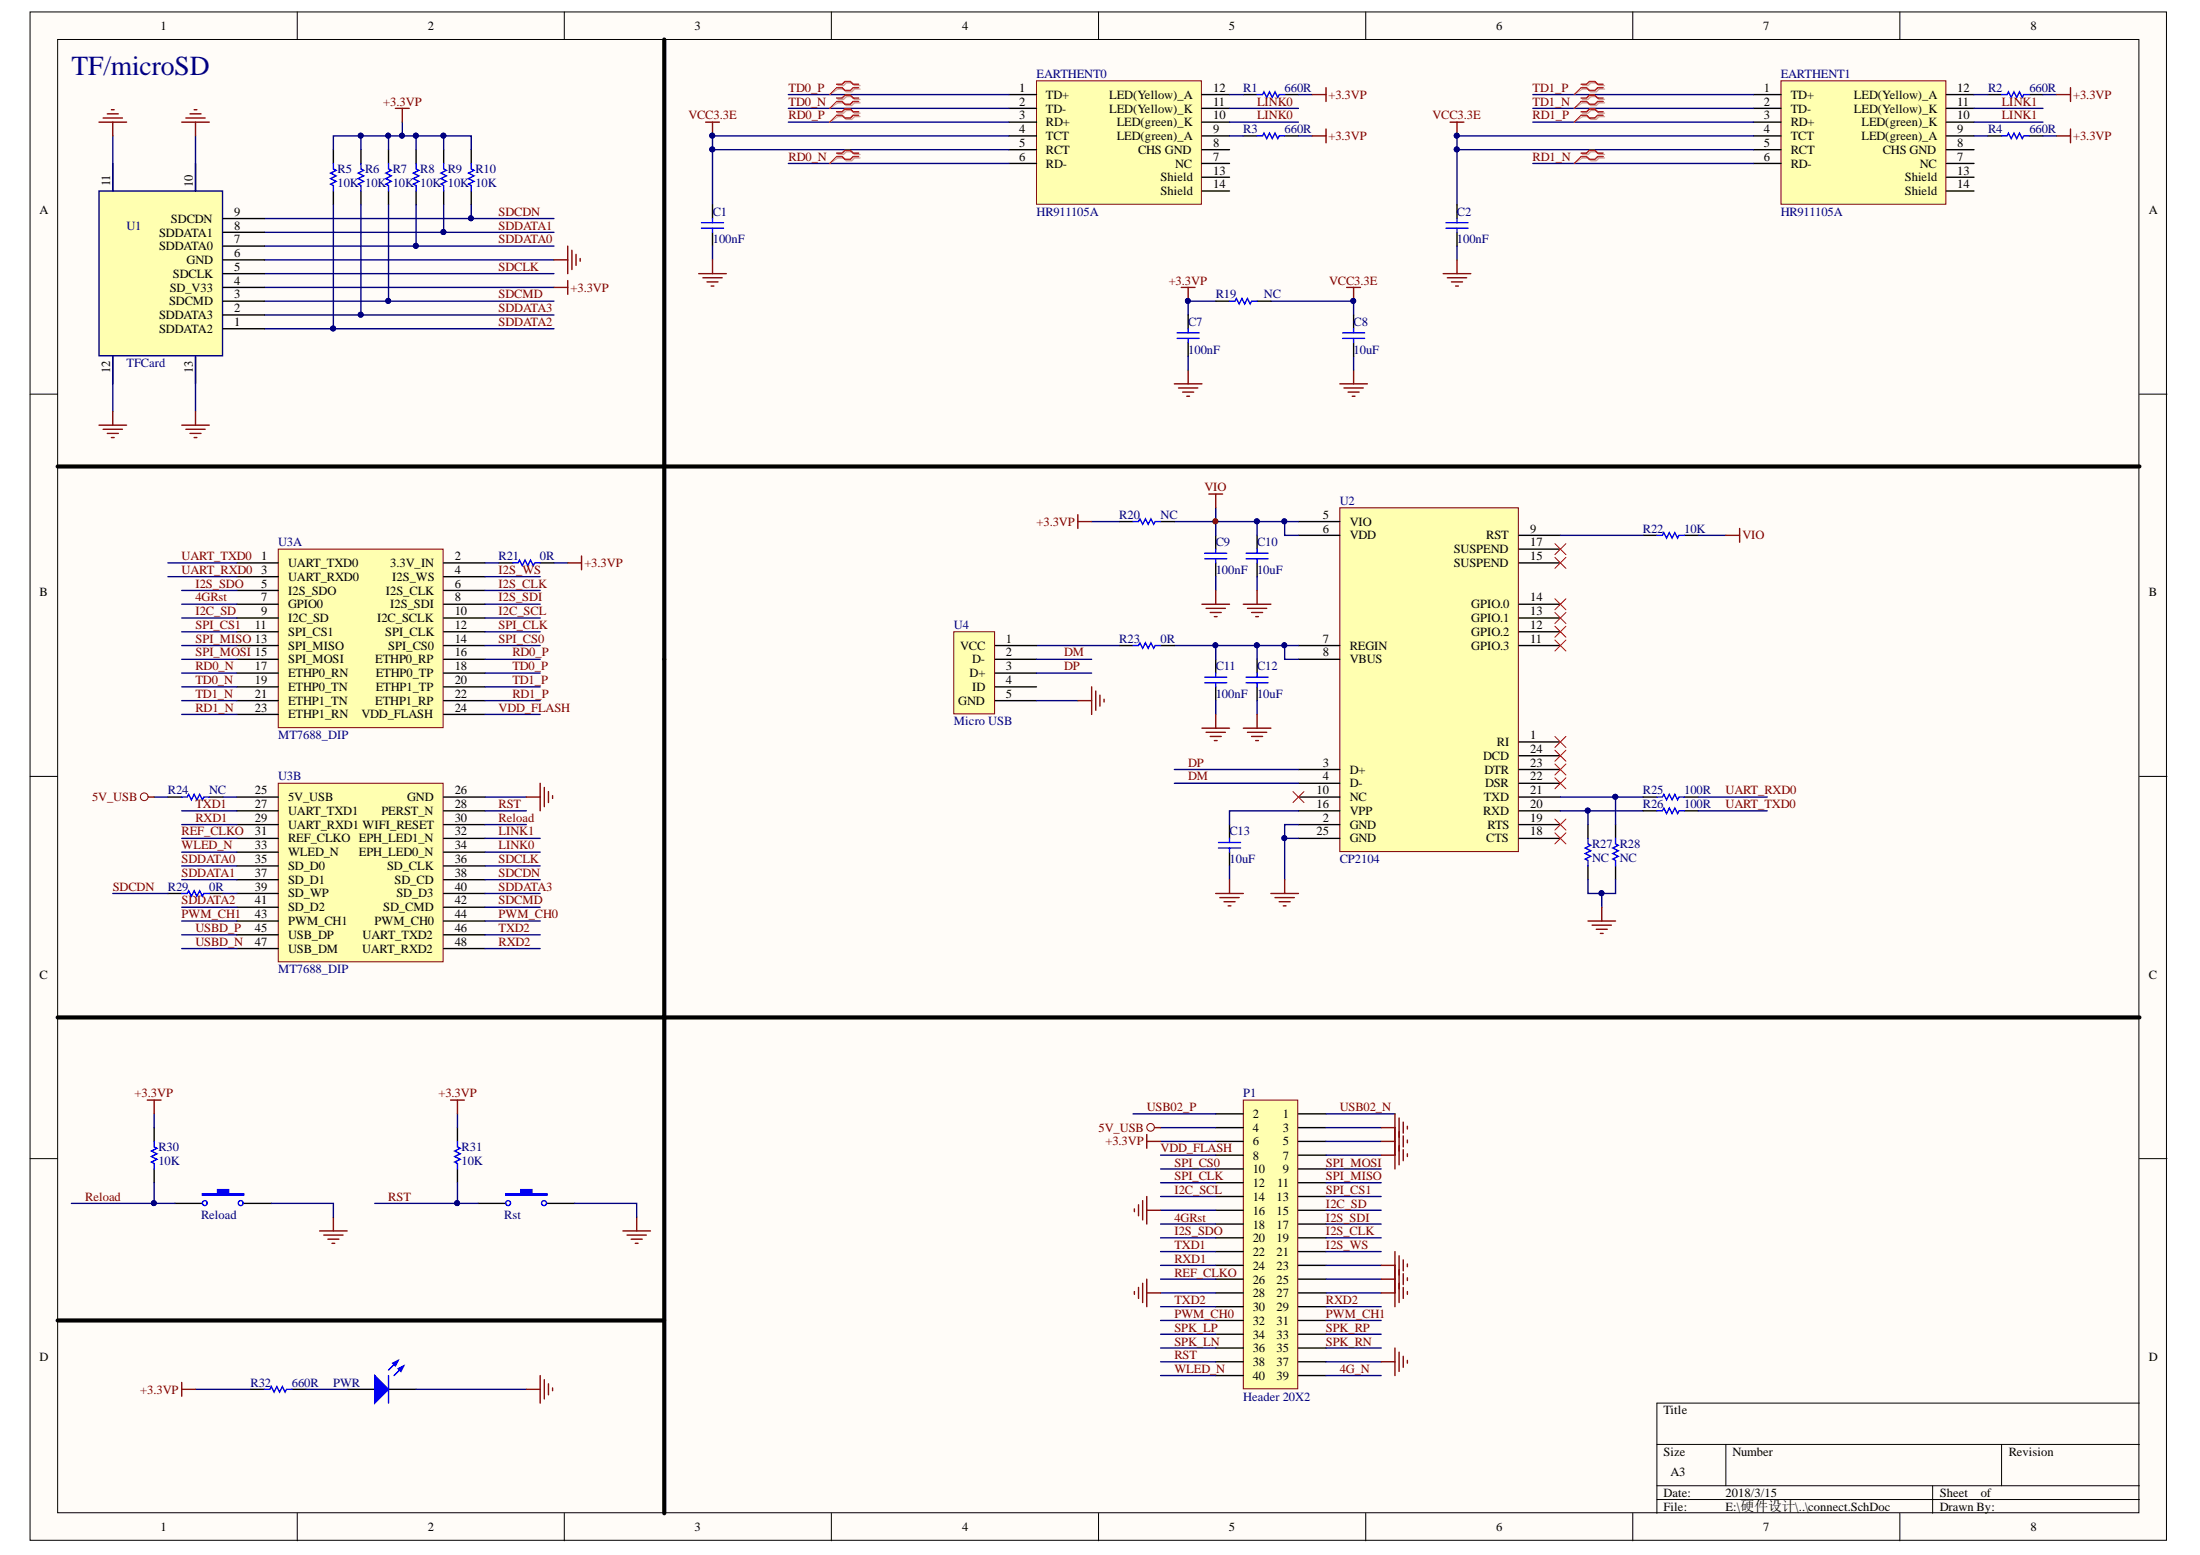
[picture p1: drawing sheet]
<svg xmlns="http://www.w3.org/2000/svg" width="297mm" height="210mm" viewBox="0 0 297 210" stroke-linecap="round" stroke-linejoin="round" font-family="sans-serif">
<g fill="#fffcf8" stroke="#000" stroke-width=".14">
<path d="M4.1 1.6h288.4v206.3h-288.4z"/>
<path d="M7.8 5.3h281v198.9h-281z"/>
</g>
<g fill="none" stroke="#000" stroke-width=".14">
<path d="M40.1 1.6v3.7M76.2 1.6v3.7M112.2 1.6v3.7M148.3 1.6v3.7M184.4 1.6v3.7M220.5 1.6v3.7M256.5 1.6v3.7M4.1 53.2h3.7M288.9 53.2h3.7M4.1 104.8h3.7M288.9 104.8h3.7M4.1 156.4h3.7"/>
<path d="M288.9 156.4h3.7M223.7 195h65.2M233 195v5.6M270.2 195v5.6M288.9 189.4h-65.2v14.9M40.1 204.3v3.7M76.2 204.3v3.7M112.2 204.3v3.7M148.3 204.3v3.7M184.4 204.3v3.7M220.5 204.3v3.7M223.7 200.6h65.2"/>
<path d="M223.7 202.4h65.2M256.5 204.3v3.7M260.9 200.6v3.7"/>
</g>
<circle cx="164.1" cy="70.4" r=".33" fill="#000080" stroke="#000080" stroke-width=".14"/>
<path d="M37.6 74.1h22.2v24.1h-22.2z" fill="#ffffb0" stroke="#800000" stroke-width=".14"/>
<g fill="none" stroke="#000" stroke-width=".19">
<path d="M32 76h5.6M32 77.8h5.6M32 79.7h5.6M59.9 76h5.6M59.9 77.8h5.6M59.9 79.7h5.6M32 81.6h5.6M32 83.4h5.6M32 85.3h5.6M32 87.1h5.6M32 89h5.6M32 90.9h5.6"/>
<path d="M32 92.7h5.6M32 94.6h5.6M32 96.4h5.6M59.9 81.6h5.6M59.9 83.4h5.6M59.9 85.3h5.6M59.9 87.1h5.6M59.9 89h5.6M59.9 90.9h5.6M59.9 92.7h5.6M59.9 94.6h5.6M59.9 96.4h5.6"/>
</g>
<path d="M37.6 105.7h22.2v24.1h-22.2z" fill="#ffffb0" stroke="#800000" stroke-width=".14"/>
<g fill="none" stroke="#000" stroke-width=".19">
<path d="M67.3 76h1.9M72.9 76h1.9M22.7 107.6h1.8M28.3 107.6h1.8M32 107.6h5.6M32 109.5h5.6M32 111.3h5.6M32 113.2h5.6M32 115h5.6M32 116.9h5.6M32 118.7h5.6M59.9 107.6h5.6"/>
<path d="M59.9 109.5h5.6M59.9 111.3h5.6M59.9 113.2h5.6M59.9 115h5.6M59.9 116.9h5.6M59.9 118.7h5.6M22.7 120.6h1.8M28.3 120.6h1.8M32 120.6h5.6M32 122.5h5.6M32 124.3h5.6M32 126.2h5.6"/>
<path d="M32 128h5.6M59.9 120.6h5.6M59.9 122.5h5.6M59.9 124.3h5.6M59.9 126.2h5.6M59.9 128h5.6M46.9 187.5h3.7M52.5 187.5h3.7"/>
</g>
<g fill="none" stroke="#000080" stroke-width=".19">
<path d="M22.7 76h9.3M22.7 77.8h9.3M24.5 79.7h7.5M65.5 76h1.8M65.5 77.8h7.4M65.5 79.7h7.4M74.8 76h1.9M24.5 89h7.5M24.5 90.9h7.5M24.5 92.7h7.5M24.5 94.6h7.5M24.5 96.4h7.5"/>
<path d="M24.5 83.4h7.5M24.5 85.3h7.5M24.5 87.1h7.5M24.5 81.6h7.5M65.5 89h7.4M65.5 90.9h7.4M65.5 92.7h7.4M65.5 94.6h7.4M65.5 96.4h7.4M65.5 83.4h7.4M65.5 85.3h7.4M65.5 87.1h7.4"/>
<path d="M65.5 81.6h7.4M20.8 107.6h1.9M24.5 116.9h7.5M24.5 118.7h7.5M24.5 113.2h7.5M24.5 115h7.5M24.5 109.5h7.5M24.5 111.3h7.5M30.1 107.6h1.9M65.5 107.6h5.6M65.5 116.9h7.4M65.5 118.7h7.4"/>
<path d="M65.5 113.2h7.4M65.5 115h7.4M65.5 109.5h5.6M65.5 111.3h5.6M15.2 120.6h7.5M24.5 128h7.5M24.5 126.2h7.5M24.5 122.5h7.5M24.5 124.3h7.5M30.1 120.6h1.9M65.5 128h7.4M65.5 126.2h7.4"/>
<path d="M65.5 120.6h7.4M65.5 122.5h7.4M65.5 124.3h7.4"/>
</g>
<path d="M69.2 76h.8l.1-.4 .4 .8 .4-.8 .4 .8 .3-.8 .4 .8 .2-.4h.7M24.5 107.6h.8l.2-.4 .3 .8 .4-.8 .4 .8 .4-.8 .3 .8 .2-.4h.8M24.5 120.6h.8l.2-.4 .3 .8 .4-.8 .4 .8 .4-.8 .3 .8 .2-.4h.8" fill="none" stroke="#00f" stroke-width=".19"/>
<path d="M76.7 76h1.8M78.5 75.1v1.8M20.1 107.6h.7M71.1 107.6h1.8M72.9 105.7v3.8M73.5 106.3v2.6M74.1 106.8v1.5M74.6 107.4v.4" fill="none" stroke="#800000" stroke-width=".19"/>
<circle cx="19.5" cy="107.6" r=".52" fill="none" stroke="#800000" stroke-width=".14"/>
<path d="M50.6 185.7l1.9 1.8-1.9 1.9z" fill="#00f"/>
<path d="M50.6 185.7l1.9 1.8-1.9 1.9zM53.8 183.6l-1.3 1.3M54.5 184.4l-1.3 1.3" fill="none" stroke="#00f" stroke-width=".19"/>
<path d="M53.8 184.8l.7-.4-.4 .7z" fill="#00f"/>
<path d="M53.8 184.8l.7-.4-.4 .7z" fill="none" stroke="#00f" stroke-width=".19"/>
<path d="M53 184l.8-.4-.4 .8z" fill="#00f"/>
<path d="M52.5 185.7v3.7M53 184l.8-.4-.4 .8z" fill="none" stroke="#00f" stroke-width=".19"/>
<path d="M26.4 187.5h7.4M56.2 187.5h14.9" fill="none" stroke="#000080" stroke-width=".19"/>
<path d="M24.5 186.6v1.9M24.5 187.5h1.9" fill="none" stroke="#800000" stroke-width=".19"/>
<path d="M139.9 10.9h22.3v16.7h-22.3z" fill="#ffffb0" stroke="#800000" stroke-width=".14"/>
<g fill="none" stroke="#000" stroke-width=".19">
<path d="M136.2 12.8h3.7M136.2 18.3h3.7M136.2 14.6h3.7M136.2 16.5h3.7M162.3 12.8h3.7M162.3 18.3h3.7M162.3 14.6h3.7M162.3 16.5h3.7M136.2 20.2h3.7M136.2 22.1h3.7M162.3 20.2h3.7M162.3 22.1h3.7"/>
<path d="M162.3 23.9h3.7M162.3 25.8h3.7"/>
</g>
<path d="M95.3 16.5h1.8M96.2 16.5v1.8" fill="none" stroke="#800000" stroke-width=".19"/>
<g fill="#000080" stroke="#000080" stroke-width=".14">
<circle cx="96.2" cy="18.3" r=".33"/>
<circle cx="96.2" cy="20.2" r=".33"/>
</g>
<path d="M136.2 18.3h-40v1.9M136.2 20.2h-40v7.4" fill="none" stroke="#000080" stroke-width=".19"/>
<path d="M240.5 10.9h22.2v16.7h-22.2z" fill="#ffffb0" stroke="#800000" stroke-width=".14"/>
<g fill="none" stroke="#000" stroke-width=".19">
<path d="M236.7 12.8h3.8M236.7 18.3h3.8M236.7 14.6h3.8M236.7 16.5h3.8M262.8 12.8h3.7M262.8 18.3h3.7M262.8 14.6h3.7M262.8 16.5h3.7M45 20.2v1.9M45 25.8v1.8M48.7 20.2v1.9M48.7 25.8v1.8"/>
<path d="M52.5 20.2v1.9M52.5 25.8v1.8M56.2 20.2v1.9M56.2 25.8v1.8M59.9 20.2v1.9M59.9 25.8v1.8M63.6 20.2v1.9M63.6 25.8v1.8M236.7 20.2h3.8M236.7 22.1h3.8M262.8 20.2h3.7M262.8 22.1h3.7"/>
<path d="M262.8 23.9h3.7M262.8 25.8h3.7M164.1 40.7h1.9M169.7 40.7h1.9"/>
</g>
<g fill="none" stroke="#800000" stroke-width=".19">
<path d="M53.4 14.6h1.8M54.3 14.6v1.9M195.8 16.5h1.9M196.7 16.5v1.8M159.5 38.8h1.9M160.4 38.8v1.9M181.8 38.8h1.9M182.8 38.8v1.9M158.6 51.8h3.7M159.1 52.4h2.6M159.7 52.9h1.5M160.2 53.5h.4"/>
<path d="M160.4 50v1.8M180.9 51.8h3.7M181.5 52.4h2.6M182 52.9h1.5M182.6 53.5h.3M182.8 50v1.8"/>
</g>
<g fill="#000080" stroke="#000080" stroke-width=".14">
<circle cx="196.7" cy="18.3" r=".33"/>
<circle cx="196.7" cy="20.2" r=".33"/>
<circle cx="182.7" cy="40.6" r=".33"/>
<circle cx="160.4" cy="40.6" r=".33"/>
<circle cx="45" cy="44.3" r=".33"/>
<circle cx="48.7" cy="42.5" r=".33"/>
<circle cx="52.4" cy="40.6" r=".33"/>
<circle cx="56.1" cy="33.2" r=".33"/>
<circle cx="59.9" cy="31.3" r=".33"/>
<circle cx="63.6" cy="29.5" r=".33"/>
<circle cx="48.7" cy="18.3" r=".33"/>
<circle cx="52.4" cy="18.3" r=".33"/>
<circle cx="54.3" cy="18.3" r=".33"/>
<circle cx="56.1" cy="18.3" r=".33"/>
<circle cx="59.9" cy="18.3" r=".33"/>
</g>
<g fill="none" stroke="#000080" stroke-width=".19">
<path d="M48.7 18.3v1.9M52.5 18.3v1.9M54.3 16.5v1.8M56.2 18.3v1.9M59.9 18.3v1.9M106.4 12.8h29.8M106.4 14.6h29.8M106.4 16.5h29.8M207 12.8h29.7M207 14.6h29.7M207 16.5h29.7M236.7 18.3h-40v1.9"/>
<path d="M35.7 33.2h39.1M35.7 31.4h39.1M35.7 29.5h39.1M35.7 38.8h39.1M35.7 36.9h39.1M35.7 35.1h39.1M45 20.2v-1.9h18.6v1.9M45 27.6v16.8M48.7 27.6v14.9M52.5 27.6v13.1M56.2 27.6v5.6M59.9 27.6v3.8"/>
<path d="M63.6 27.6v1.9M106.4 22.1h29.8M207 22.1h29.7M236.7 20.2h-40v7.4M35.7 44.4h39.1M35.7 42.5h39.1M35.7 40.7h39.1M164.1 40.7h-3.7v1.8M171.6 40.7h11.2v1.8"/>
</g>
<path d="M45 22.1v.7l.4 .2-.8 .4 .8 .3-.8 .4 .8 .4-.8 .4 .4 .1v.8M48.7 22.1v.7l.4 .2-.7 .4 .7 .3-.7 .4 .7 .4-.7 .4 .3 .1v.8M52.5 22.1v.7l.3 .2-.7 .4 .7 .3-.7 .4 .7 .4-.7 .4 .4 .1v.8M56.2 22.1v.7l.4 .2-.8 .4 .8 .3-.8 .4 .8 .4-.8 .4 .4 .1v.8M59.9 22.1v.7l.4 .2-.8 .4 .8 .3-.8 .4 .8 .4-.8 .4 .4 .1v.8M63.6 22.1v.7l.4 .2-.7 .4 .7 .3-.7 .4 .7 .4-.7 .4 .3 .1v.8M166 40.7h.8l.1-.4 .4 .7 .4-.7 .4 .7 .3-.7 .4 .7 .2-.3h.7" fill="none" stroke="#00f" stroke-width=".19"/>
<g fill="none" stroke="#d0a19e" stroke-width=".19">
<path d="M113.1 11.6h.8l.4-.4h.7l.4 .4h.7M113.1 12h.8l.4 .4h.7l.4-.4h.7M113.1 13.4h.8l.4-.4h.7l.4 .4h.7M113.1 13.9h.8l.4 .4h.7l.4-.4h.7M113.1 15.3h.8l.4-.4h.7l.4 .4h.7M113.1 15.7h.8l.4 .4h.7l.4-.4h.7M213.7 11.6h.7l.4-.4h.7l.4 .4h.7M213.7 12h.7l.4 .4h.7l.4-.4h.7M213.7 13.4h.7l.4-.4h.7l.4 .4h.7M213.7 13.9h.7l.4 .4h.7l.4-.4h.7M213.7 15.3h.7l.4-.4h.7l.4 .4h.7M213.7 15.7h.7l.4 .4h.7l.4-.4h.7"/>
<path d="M113.1 20.9h.8l.4-.4h.7l.4 .4h.7M113.1 21.3h.8l.4 .4h.7l.4-.4h.7M213.7 20.9h.7l.4-.4h.7l.4 .4h.7M213.7 21.3h.7l.4 .4h.7l.4-.4h.7"/>
</g>
<path d="M113.1 12l-1.1 .8M113.1 13.9l-1.1 .7M113.1 15.7l-1.1 .8M213.7 12l-1.2 .8M213.7 13.9l-1.2 .7M213.7 15.7l-1.2 .8M113.1 21.3l-1.1 .8M213.7 21.3l-1.2 .8" fill="none" stroke="#d0a19e" stroke-width=".14"/>
<g fill="none" stroke="#f00" stroke-width=".19">
<path d="M113 11.4h.7l.4-.4h.7l.4 .4h.7M113 11.8h.7l.4 .4h.7l.4-.4h.7M113 13.2h.7l.4-.3h.7l.4 .3h.7M113 13.7h.7l.4 .4h.7l.4-.4h.7M113 15.1h.7l.4-.4h.7l.4 .4h.7M113 15.6h.7l.4 .3h.7l.4-.3h.7M213.5 11.4h.7l.4-.4h.7l.4 .4h.8M213.5 11.8h.7l.4 .4h.7l.4-.4h.8M213.5 13.2h.7l.4-.3h.7l.4 .3h.8M213.5 13.7h.7l.4 .4h.7l.4-.4h.8M213.5 15.1h.7l.4-.4h.7l.4 .4h.8M213.5 15.6h.7l.4 .3h.7l.4-.3h.8"/>
<path d="M113 20.7h.7l.4-.4h.7l.4 .4h.7M113 21.1h.7l.4 .4h.7l.4-.4h.7M213.5 20.7h.7l.4-.4h.7l.4 .4h.8M213.5 21.1h.7l.4 .4h.7l.4-.4h.8"/>
</g>
<path d="M113 11.8l-1 1M113 13.7l-1 .9M113 15.6l-1 .9M213.5 11.8l-1 1M213.5 13.7l-1 .9M213.5 15.6l-1 .9M113 21.1l-1 1M213.5 21.1l-1 1" fill="none" stroke="#f00" stroke-width=".14"/>
<path d="M13.4 25.8h16.6v22.2h-16.6z" fill="#ffffb0" stroke="#000080" stroke-width=".19"/>
<g fill="none" stroke="#000" stroke-width=".19">
<path d="M167.9 12.8h1.8M167.9 18.3h1.8M173.5 12.8h1.8M173.5 18.3h1.8M268.4 12.8h1.8M268.4 18.3h1.8M274 12.8h1.8M274 18.3h1.8M15.2 22.1v3.7M26.4 22.1v3.7M30.1 38.8h5.6M30.1 36.9h5.6"/>
<path d="M30.1 35.1h5.6M30.1 33.2h5.6M30.1 31.4h5.6M30.1 29.5h5.6M15.2 48.1v3.7M26.4 48.1v3.7M30.1 44.4h5.6M30.1 42.5h5.6M30.1 40.7h5.6M20.8 152.2v1.9M20.8 157.8v1.9M23.6 162.4h3.7"/>
<path d="M32.9 162.4h3.7"/>
</g>
<g fill="none" stroke="#000080" stroke-width=".19">
<path d="M15.2 18.3v7.5M26.4 18.3v7.5M166 12.8h1.9M166 18.3h1.9M166 14.6h9.3M166 16.5h9.3M175.3 12.8h1.9M175.3 18.3h1.9M266.5 12.8h1.9M266.5 18.3h1.9M266.5 14.6h9.3M266.5 16.5h9.3"/>
<path d="M275.8 12.8h1.9M275.8 18.3h1.9M15.2 48.1v7.4M26.4 48.1v7.4"/>
</g>
<g fill="none" stroke="#800000" stroke-width=".19">
<path d="M13.4 16.5h3.7M13.9 15.9h2.6M14.5 15.4h1.5M15 14.8h.4M15.2 16.5v1.8M24.5 16.5h3.8M25.1 15.9h2.6M25.7 15.4h1.4M26.2 14.8h.4M26.4 16.5v1.8M177.2 12.8h1.8M177.2 18.3h1.8"/>
<path d="M179 11.8v1.9M179 17.4v1.9M277.7 12.8h1.9M277.7 18.3h1.9M279.6 11.8v1.9M279.6 17.4v1.9M74.8 35.1h1.9M76.7 33.2v3.7M77.2 33.8v2.6M77.8 34.3v1.5M78.3 34.9v.4M13.4 57.4h3.7"/>
<path d="M13.9 57.9h2.6M14.5 58.5h1.5M15 59.1h.4M15.2 55.5v1.9M24.5 57.4h3.8M25.1 57.9h2.6M25.7 58.5h1.4M26.2 59.1h.4M26.4 55.5v1.9"/>
</g>
<path d="M89.7 5.3v132h-81.9M7.8 63h281.1M89.7 137.3v67M7.8 178.2h81.9" fill="none" stroke="#000" stroke-width=".56"/>
<path d="M169.7 12.8h.8l.2-.4 .3 .7 .4-.7 .4 .7 .3-.7 .4 .7 .2-.3h.8M169.7 18.3h.8l.2-.3 .3 .7 .4-.7 .4 .7 .3-.7 .4 .7 .2-.4h.8M270.2 12.8h.8l.2-.4 .4 .7 .3-.7 .4 .7 .4-.7 .3 .7 .2-.3h.8M270.2 18.3h.8l.2-.3 .4 .7 .3-.7 .4 .7 .4-.7 .3 .7 .2-.4h.8M20.8 154.1v.7l.4 .2-.8 .4 .8 .3-.8 .4 .8 .4-.8 .4 .4 .1v.8" fill="none" stroke="#00f" stroke-width=".19"/>
<path d="M27.3 161.1h2.1v-.5h1.5v.5h2v.2h-5.6z" fill-rule="evenodd" fill="#00f"/>
<g fill="none" stroke="#00f" stroke-width=".19">
<path d="M61.8 154.1v.7l.3 .2-.7 .4 .7 .3-.7 .4 .7 .4-.7 .4 .4 .1v.8M27.3 161.1h2.1v-.5h1.5v.5h2v.2h-5.6z"/>
<circle cx="27.6" cy="162.4" r=".33"/>
<circle cx="32.5" cy="162.4" r=".33"/>
</g>
<path d="M43.1 166.2h3.8M43.7 166.7h2.6M44.3 167.3h1.5M44.8 167.8h.4M45 164.3v1.9" fill="none" stroke="#800000" stroke-width=".19"/>
<path d="M20.8 150.4v1.8M20.8 159.7v2.7M9.6 162.4h14M36.6 162.4h8.4v1.9" fill="none" stroke="#000080" stroke-width=".19"/>
<circle cx="20.8" cy="162.4" r=".33" fill="#000080" stroke="#000080" stroke-width=".14"/>
<path d="M61.8 152.2v1.9M61.8 157.8v1.9M64.6 162.4h3.7M73.9 162.4h3.7" fill="none" stroke="#000" stroke-width=".19"/>
<path d="M68.3 161.1h2v-.5h1.5v.5h2.1v.2h-5.6z" fill-rule="evenodd" fill="#00f"/>
<g fill="none" stroke="#00f" stroke-width=".19">
<path d="M68.3 161.1h2v-.5h1.5v.5h2.1v.2h-5.6zM35.7 187.5h.7l.2-.3 .4 .7 .4-.7 .4 .7 .3-.7 .4 .7 .2-.4h.7"/>
<circle cx="68.6" cy="162.4" r=".33"/>
<circle cx="73.5" cy="162.4" r=".33"/>
</g>
<g fill="none" stroke="#800000" stroke-width=".19">
<path d="M19.9 148.5h1.8M20.8 148.5v1.9M60.8 148.5h1.9M61.8 148.5v1.9M84.1 166.2h3.7M84.7 166.7h2.6M85.2 167.3h1.5M85.8 167.8h.3M86 164.3v1.9M71.1 187.5h1.8M72.9 185.7v3.7M73.5 186.2v2.6"/>
<path d="M74.1 186.8v1.5M74.6 187.4v.3"/>
</g>
<path d="M61.8 150.4v1.8M61.8 159.7v2.7M50.6 162.4h14M77.6 162.4h8.4v1.9M41.3 187.5h5.6" fill="none" stroke="#000080" stroke-width=".19"/>
<circle cx="61.7" cy="162.4" r=".33" fill="#000080" stroke="#000080" stroke-width=".14"/>
<path d="M33.8 187.5h1.9M39.4 187.5h1.9" fill="none" stroke="#000" stroke-width=".19"/>
<path d="M180.9 68.5h24.1v46.5h-24.1z" fill="#ffffb0" stroke="#800000" stroke-width=".14"/>
<g fill="none" stroke="#000" stroke-width=".19">
<path d="M151.1 70.4h1.9M156.7 70.4h1.9M164.1 72.3v1.8M164.1 76v1.8M169.7 72.3v1.8M169.7 76v1.8M175.3 70.4h5.6M175.3 72.3h5.6M205.1 72.3h5.6M205.1 76h5.6M205.1 74.1h5.6M221.9 72.3h1.8"/>
<path d="M227.4 72.3h1.9M151.1 87.1h1.9M156.7 87.1h1.9M164.1 89v1.9M164.1 92.7v1.9M169.7 89v1.9M169.7 92.7v1.9M175.3 87.1h5.6M175.3 89h5.6M205.1 87.1h5.6M205.1 85.3h5.6M205.1 83.4h5.6"/>
<path d="M205.1 81.6h5.6M166 111.3v1.9M166 115v1.9M175.3 103.9h5.6M175.3 105.7h5.6M175.3 107.6h5.6M175.3 109.5h5.6M175.3 111.3h5.6M175.3 113.2h5.6M205.1 103.9h5.6M205.1 105.7h5.6M205.1 107.6h5.6"/>
<path d="M205.1 109.5h5.6M205.1 111.3h5.6M205.1 113.2h5.6M205.1 102h5.6M205.1 100.2h5.6M214.4 111.3v1.9M214.4 116.9v1.8M218.1 111.3v1.9M218.1 116.9v1.8M221.9 107.6h1.8M221.9 109.5h1.8M227.4 107.6h1.9"/>
<path d="M227.4 109.5h1.9"/>
</g>
<g fill="none" stroke="#00f" stroke-width=".19">
<path d="M153 70.4h.7l.2-.4 .4 .8 .4-.8 .3 .8 .4-.8 .4 .8 .2-.4h.7M162.7 75.4h2.9M162.7 74.7h2.9M164.1 74.1v.6M164.1 75.4v.6M168.2 75.4h3M168.2 74.7h3M169.7 74.1v.6M169.7 75.4v.6M223.7 72.3h.8l.1-.4 .4 .7 .4-.7 .4 .7 .3-.7 .4 .7 .2-.3h.7M153 87.1h.7l.2-.3 .4 .7 .4-.7 .3 .7 .4-.7 .4 .7 .2-.4h.7M162.7 92.2h2.9"/>
<path d="M162.7 91.4h2.9M164.1 90.9v.5M164.1 92.2v.5M168.2 92.2h3M168.2 91.4h3M169.7 90.9v.5M169.7 92.2v.5M164.5 114.5h3M164.5 113.7h3M166 113.2v.5M166 114.5v.5M214.4 113.2v.7l.4 .2-.8 .4 .8 .3-.8 .4 .8 .4-.8 .4 .4 .1v.8"/>
<path d="M218.1 113.2v.7l.4 .2-.7 .4 .7 .3-.7 .4 .7 .4-.7 .4 .3 .1v.8M223.7 107.6h.8l.1-.4 .4 .8 .4-.8 .4 .8 .3-.8 .4 .8 .2-.4h.7M223.7 109.5h.8l.1-.4 .4 .7 .4-.7 .4 .7 .3-.7 .4 .7 .2-.3h.7"/>
</g>
<g fill="none" stroke="#000080" stroke-width=".19">
<path d="M147.4 70.4h3.7M158.6 70.4h16.7M164.1 68.5v3.8M164.1 77.8v1.9M169.7 70.4v1.9M169.7 77.8v1.9M173.5 70.4v1.9h1.8M210.7 72.3h11.2M229.3 72.3h3.7M139.9 87.1h11.2M158.6 87.1h16.7M164.1 87.1v1.9"/>
<path d="M164.1 94.6v1.8M169.7 87.1v1.9M169.7 94.6v1.8M173.5 87.1v1.9h1.8M158.6 103.9h16.7M158.6 105.7h16.7M166 116.9v1.8M173.5 113.2h1.8M175.3 111.3h-1.8v7.4M175.3 109.5h-9.3v1.8M210.7 107.6h11.2M210.7 109.5h11.2"/>
<path d="M214.4 118.7v1.9h3.7v-1.9M214.4 109.5v1.8M218.1 107.6v3.7M229.3 107.6h9.3M229.3 109.5h9.3M216.3 120.6v1.9"/>
</g>
<g fill="#000080" stroke="#000080" stroke-width=".14">
<circle cx="173.4" cy="70.4" r=".33"/>
<circle cx="169.7" cy="70.4" r=".33"/>
<circle cx="173.4" cy="87.1" r=".33"/>
<circle cx="169.7" cy="87.1" r=".33"/>
<circle cx="164.1" cy="87.1" r=".33"/>
<circle cx="173.4" cy="113.1" r=".33"/>
<circle cx="218.1" cy="107.6" r=".33"/>
<circle cx="214.4" cy="109.4" r=".33"/>
<circle cx="216.2" cy="120.6" r=".33"/>
</g>
<g fill="none" stroke="#800000" stroke-width=".19">
<path d="M145.5 69.5v1.8M145.5 70.4h1.9M163.2 66.7h1.9M164.1 66.7v1.8M164.1 79.7v1.9M169.7 79.7v1.9M233 72.3h1.9M234.9 71.3v1.9M162.3 81.6h3.7M162.3 98.3h3.7M162.8 82.1h2.6M162.8 98.9h2.6"/>
<path d="M163.4 82.7h1.5M163.4 99.4h1.5M164 83.2h.3M164 100h.3M164.1 96.4v1.9M167.9 81.6h3.7M167.9 98.3h3.7M168.4 82.1h2.6M168.4 98.9h2.6M169 82.7h1.5M169 99.4h1.5M169.5 83.2h.4"/>
<path d="M169.5 100h.4M169.7 96.4v1.9M166 118.7v1.9M173.5 118.7v1.9M164.1 120.6h3.8M164.7 121.2h2.6M165.3 121.7h1.5M165.8 122.3h.4M171.6 120.6h3.7M172.1 121.2h2.7M172.7 121.7h1.5M173.3 122.3h.3"/>
<path d="M214.4 124.3h3.7M215 124.9h2.6M215.5 125.4h1.5M216.1 126h.4M216.3 122.5v1.8"/>
</g>
<circle cx="164.1" cy="70.4" r=".33" fill="#800000" stroke="#800000" stroke-width=".14"/>
<path d="M128.8 85.3h5.5v11.1h-5.5z" fill="#ffffb0" stroke="#800000" stroke-width=".14"/>
<path d="M134.4 87.1h5.5M134.4 89h5.5M134.4 90.9h5.5M134.4 92.7h5.5M134.4 94.6h5.5" fill="none" stroke="#000" stroke-width=".19"/>
<path d="M139.9 89h7.5M139.9 90.9h7.5M139.9 94.6h5.6" fill="none" stroke="#000080" stroke-width=".19"/>
<path d="M74.8 38.8h1.9M76.7 37.9v1.8M145.5 94.6h1.9M147.4 92.7v3.7M148 93.3v2.6M148.5 93.8v1.5M149.1 94.4v.4" fill="none" stroke="#800000" stroke-width=".19"/>
<g fill="none" stroke="#f00" stroke-width=".14">
<path d="M209.9 75.2l1.5 1.5M209.9 73.4l1.5 1.5M211.4 75.2l-1.5 1.5M211.4 73.4l-1.5 1.5M209.9 99.4l1.5 1.5M209.9 86.4l1.5 1.5M209.9 84.5l1.5 1.5M209.9 82.7l1.5 1.5M209.9 80.8l1.5 1.5M211.4 99.4l-1.5 1.5M211.4 86.4l-1.5 1.5M211.4 84.5l-1.5 1.5"/>
<path d="M211.4 82.7l-1.5 1.5M211.4 80.8l-1.5 1.5M174.6 106.8l1.5 1.5M176.1 106.8l-1.5 1.5M209.9 105l1.5 1.5M209.9 103.1l1.5 1.5M209.9 101.3l1.5 1.5M209.9 110.6l1.5 1.5M209.9 112.4l1.5 1.5M211.4 105l-1.5 1.5M211.4 103.1l-1.5 1.5M211.4 101.3l-1.5 1.5"/>
<path d="M211.4 110.6l-1.5 1.5M211.4 112.4l-1.5 1.5"/>
</g>
<path d="M89.7 137.3h199.2" fill="none" stroke="#000" stroke-width=".56"/>
<path d="M167.9 148.5h7.3v39h-7.3z" fill="#ffffb0" stroke="#800000" stroke-width=".14"/>
<g fill="none" stroke="#000" stroke-width=".19">
<path d="M96.2 27.6v1.9M96.2 31.4v1.8M196.7 27.6v1.9M196.7 31.4v1.8M160.4 42.5v1.9M160.4 46.2v1.9M182.8 42.5v1.9M182.8 46.2v1.9M164.1 150.4h3.8M164.1 152.2h3.8M164.1 154.1h3.8M164.1 155.9h3.8"/>
<path d="M164.1 157.8h3.8M164.1 159.7h3.8M175.3 150.4h3.7M175.3 152.2h3.7M175.3 154.1h3.7M175.3 155.9h3.7M175.3 157.8h3.7M175.3 159.7h3.7M164.1 161.5h3.8M164.1 163.4h3.8M164.1 165.2h3.8M164.1 167.1h3.8"/>
<path d="M164.1 168.9h3.8M164.1 170.8h3.8M164.1 172.7h3.8M164.1 174.5h3.8M164.1 176.4h3.8M164.1 178.2h3.8M175.3 161.5h3.7M175.3 163.4h3.7M175.3 165.2h3.7M175.3 167.1h3.7M175.3 168.9h3.7M175.3 170.8h3.7"/>
<path d="M175.3 172.7h3.7M175.3 174.5h3.7M175.3 176.4h3.7M175.3 178.2h3.7M164.1 180.1h3.8M164.1 182h3.8M164.1 183.8h3.8M164.1 185.7h3.8M175.3 180.1h3.7M175.3 182h3.7M175.3 183.8h3.7M175.3 185.7h3.7"/>
</g>
<g fill="none" stroke="#000080" stroke-width=".19">
<path d="M96.2 33.2v1.9M196.7 33.2v1.9M160.4 48.1v1.9M182.8 48.1v1.9M153 150.4h11.1M156.7 152.2h7.4M156.7 154.1h7.4M156.7 155.9h7.4M156.7 157.8h7.4M156.7 159.7h7.4M179 152.2h7.5M179 154.1h7.5"/>
<path d="M179 155.9h7.5M179 157.8h7.5M179 159.7h7.5M179 150.4h9.3M156.7 161.5h7.4M156.7 163.4h7.4M156.7 165.2h7.4M156.7 167.1h7.4M156.7 168.9h7.4M156.7 170.8h7.4M156.7 172.7h7.4M156.7 174.5h7.4"/>
<path d="M156.7 176.4h7.4M156.7 178.2h7.4M179 161.5h7.5M179 163.4h7.5M179 165.2h7.5M179 167.1h7.5M179 168.9h7.5M179 170.8h7.5M179 172.7h7.5M179 174.5h7.5M179 176.4h7.5M179 178.2h7.5"/>
<path d="M156.7 180.1h7.4M156.7 182h7.4M156.7 183.8h7.4M156.7 185.7h7.4M179 180.1h7.5M179 182h7.5M179 183.8h7.5M179 185.7h7.5"/>
</g>
<g fill="none" stroke="#800000" stroke-width=".19">
<path d="M94.3 36.9h3.8M94.9 37.5h2.6M95.5 38.1h1.4M96 38.6h.4M96.2 35.1v1.8M194.9 36.9h3.7M195.4 37.5h2.6M196 38.1h1.5M196.5 38.6h.4M196.7 35.1v1.8M154.8 153.1v1.9M154.8 154.1h1.9"/>
<path d="M156 152.2h.7M186.5 154.1h1.8M186.5 152.2h1.8M186.5 155.9h1.8M188.3 150.4v7.4M188.9 150.9v6.3M189.5 151.5v1.5M189.5 153.3v1.5M189.5 155.2v1.5M190 152v.4M190 153.9v.4M190 155.7v.4"/>
<path d="M153.2 163.2v.4M153.2 174.3v.4M153.7 162.6v1.5M153.7 173.8v1.5M154.3 162.1v2.6M154.3 173.2v2.6M154.8 161.5v3.7M154.8 172.7v3.7M154.8 163.4h1.9M154.8 174.5h1.9M186.5 174.5h1.8M186.5 170.8h1.8"/>
<path d="M186.5 172.7h1.8M188.3 168.9v7.5M188.9 169.5v6.3M189.5 170.1v1.5M189.5 171.9v1.5M189.5 173.8v1.5M190 170.6v.4M190 172.5v.4M190 174.3v.4M186.5 183.8h1.8M188.3 182v3.7M188.9 182.5v2.6"/>
<path d="M189.5 183.1v1.5M190 183.6v.4"/>
</g>
<circle cx="155.3" cy="152.2" r=".52" fill="none" stroke="#800000" stroke-width=".14"/>
<g fill="none" stroke="#00f" stroke-width=".19">
<path d="M94.7 30.8h3M94.7 30.1h3M96.2 29.5v.6M96.2 30.8v.6M195.2 30.8h3M195.2 30.1h3M196.7 29.5v.6M196.7 30.8v.6M158.9 45.7h3M158.9 44.9h3M160.4 44.4v.5M160.4 45.7v.5"/>
<path d="M181.3 45.7h2.9M181.3 44.9h2.9M182.8 44.4v.5M182.8 45.7v.5"/>
</g>
<text font-size="3.7" fill="#0c0087" x="9.6" y="10.1">TF/microSD</text>
<g font-size="1.7">
<text x="21.6" y="4">1</text>
<text x="57.8" y="4">2</text>
<text x="93.8" y="4">3</text>
<text x="129.9" y="4">4</text>
<text x="165.9" y="4">5</text>
<text x="202" y="4">6</text>
<text x="238.1" y="4">7</text>
<text x="274.2" y="4">8</text>
<text x="137.6" y="12.4">1</text>
<text x="137.6" y="18">4</text>
<text x="137.6" y="14.3">2</text>
<text x="137.6" y="16.1">3</text>
<text x="141.2" y="13.3">TD+</text>
<text x="141.2" y="15.2">TD-</text>
<text x="141.2" y="17.1">RD+</text>
<text x="149.8" y="13.3">LED(Yellow)_A</text>
<text x="149.8" y="15.2">LED(Yellow)_K</text>
<text x="150.8" y="17.1">LED(green)_K</text>
<text x="163.8" y="18">9</text>
<text x="163.8" y="16.1">10</text>
<text x="163.8" y="12.4">12</text>
<text x="163.8" y="14.3">11</text>
<text x="238.1" y="12.4">1</text>
<text x="238.1" y="18">4</text>
<text x="238.1" y="14.3">2</text>
<text x="238.1" y="16.1">3</text>
<text x="241.8" y="13.3">TD+</text>
<text x="241.8" y="15.2">TD-</text>
<text x="241.8" y="17.1">RD+</text>
<text x="250.3" y="13.3">LED(Yellow)_A</text>
<text x="250.3" y="15.2">LED(Yellow)_K</text>
<text x="251.3" y="17.1">LED(green)_K</text>
<text x="264.3" y="18">9</text>
<text x="264.3" y="16.1">10</text>
<text x="264.3" y="12.4">12</text>
<text x="264.3" y="14.3">11</text>
<text x="137.6" y="19.8">5</text>
<text x="137.6" y="21.7">6</text>
<text x="141.2" y="18.9">TCT</text>
<text x="141.2" y="20.8">RCT</text>
<text x="141.2" y="22.6">RD-</text>
<text x="150.8" y="18.9">LED(green)_A</text>
<text x="153.7" y="20.8">CHS GND</text>
<text x="158.6" y="22.6">NC</text>
<text x="163.8" y="23.6">13</text>
<text x="163.8" y="21.7">7</text>
<text x="163.8" y="19.8">8</text>
<text x="238.1" y="19.8">5</text>
<text x="238.1" y="21.7">6</text>
<text x="241.8" y="18.9">TCT</text>
<text x="241.8" y="20.8">RCT</text>
<text x="241.8" y="22.6">RD-</text>
<text x="251.3" y="18.9">LED(green)_A</text>
<text x="254.2" y="20.8">CHS GND</text>
<text x="259.2" y="22.6">NC</text>
<text x="264.3" y="23.6">13</text>
<text x="264.3" y="21.7">7</text>
<text x="264.3" y="19.8">8</text>
<text x="5.3" y="28.9">A</text>
<text x="14.9" y="25.2" transform="rotate(-90 14.9 25.2)">11</text>
<text x="26" y="25.3" transform="rotate(-90 26 25.3)">10</text>
<text x="31.6" y="29.1">9</text>
<text x="156.7" y="24.5">Shield</text>
<text x="156.7" y="26.4">Shield</text>
<text x="163.8" y="25.4">14</text>
<text x="257.2" y="24.5">Shield</text>
<text x="257.2" y="26.4">Shield</text>
<text x="264.3" y="25.4">14</text>
<text x="290.1" y="28.9">A</text>
<text x="21.5" y="33.8">SDDATA0</text>
<text x="21.5" y="31.9">SDDATA1</text>
<text x="23.1" y="30.1">SDCDN</text>
<text x="25.2" y="35.6">GND</text>
<text x="31.6" y="34.7">6</text>
<text x="31.6" y="32.9">7</text>
<text x="31.6" y="31">8</text>
<text x="22.8" y="41.2">SDCMD</text>
<text x="22.9" y="39.4">SD_V33</text>
<text x="23.3" y="37.5">SDCLK</text>
<text x="31.6" y="40.3">3</text>
<text x="31.6" y="38.4">4</text>
<text x="31.6" y="36.6">5</text>
<text x="21.5" y="44.9">SDDATA2</text>
<text x="21.5" y="43.1">SDDATA3</text>
<text x="31.6" y="44">1</text>
<text x="31.6" y="42.1">2</text>
<text x="14.9" y="50.3" transform="rotate(-90 14.9 50.3)">12</text>
<text x="26" y="50.3" transform="rotate(-90 26 50.3)">13</text>
<text x="178.6" y="70">5</text>
<text x="178.6" y="71.9">6</text>
<text x="182.2" y="71">VIO</text>
<text x="206.6" y="71.9">9</text>
<text x="35.3" y="75.6">1</text>
<text x="35.3" y="77.5">3</text>
<text x="38.9" y="76.5">UART_TXD0</text>
<text x="52.7" y="76.5">3.3V_IN</text>
<text x="61.4" y="75.6">2</text>
<text x="61.4" y="77.5">4</text>
<text x="182.2" y="72.8">VDD</text>
<text x="196.3" y="76.5">SUSPEND</text>
<text x="196.3" y="74.7">SUSPEND</text>
<text x="200.7" y="72.8">RST</text>
<text x="206.6" y="75.6">15</text>
<text x="206.6" y="73.7">17</text>
<text x="5.3" y="80.5">B</text>
<text x="35.3" y="79.3">5</text>
<text x="35.3" y="81.2">7</text>
<text x="35.3" y="83">9</text>
<text x="38.9" y="78.4">UART_RXD0</text>
<text x="38.9" y="80.3">I2S_SDO</text>
<text x="38.9" y="82.1">GPIO0</text>
<text x="38.9" y="84">I2C_SD</text>
<text x="50.9" y="84">I2C_SCLK</text>
<text x="52.1" y="80.3">I2S_CLK</text>
<text x="52.7" y="82.1">I2S_SDI</text>
<text x="52.9" y="78.4">I2S_WS</text>
<text x="61.4" y="79.3">6</text>
<text x="61.4" y="81.2">8</text>
<text x="61.4" y="83">10</text>
<text x="198.6" y="84">GPIO.1</text>
<text x="198.6" y="82.1">GPIO.0</text>
<text x="206.6" y="83">13</text>
<text x="206.6" y="81.2">14</text>
<text x="290.1" y="80.5">B</text>
<text x="34.4" y="84.9">11</text>
<text x="38.9" y="85.8">SPI_CS1</text>
<text x="38.9" y="87.7">SPI_MISO</text>
<text x="38.9" y="89.5">SPI_MOSI</text>
<text x="50.7" y="89.5">ETHP0_RP</text>
<text x="52" y="85.8">SPI_CLK</text>
<text x="52.4" y="87.7">SPI_CS0</text>
<text x="61.4" y="84.9">12</text>
<text x="61.4" y="86.8">14</text>
<text x="61.4" y="88.6">16</text>
<text x="129.6" y="87.7">VCC</text>
<text x="131.2" y="89.5">D-</text>
<text x="135.8" y="86.8">1</text>
<text x="135.8" y="88.6">2</text>
<text x="178.6" y="86.8">7</text>
<text x="178.6" y="88.6">8</text>
<text x="182.2" y="87.7">REGIN</text>
<text x="182.2" y="89.5">VBUS</text>
<text x="198.6" y="87.7">GPIO.3</text>
<text x="198.6" y="85.8">GPIO.2</text>
<text x="206.6" y="86.8">11</text>
<text x="206.6" y="84.9">12</text>
<text x="34.4" y="90.5">17</text>
<text x="34.4" y="92.3">19</text>
<text x="34.4" y="94.2">21</text>
<text x="38.9" y="91.4">ETHP0_RN</text>
<text x="38.9" y="93.3">ETHP0_TN</text>
<text x="38.9" y="95.1">ETHP1_TN</text>
<text x="50.7" y="95.1">ETHP1_RP</text>
<text x="50.7" y="91.4">ETHP0_TP</text>
<text x="50.7" y="93.3">ETHP1_TP</text>
<text x="61.4" y="90.5">18</text>
<text x="61.4" y="92.3">20</text>
<text x="61.4" y="94.2">22</text>
<text x="129.4" y="95.1">GND</text>
<text x="130.9" y="91.4">D+</text>
<text x="131.2" y="93.3">ID</text>
<text x="135.8" y="90.5">3</text>
<text x="135.8" y="92.3">4</text>
<text x="135.8" y="94.2">5</text>
<text x="34.4" y="96.1">23</text>
<text x="38.9" y="97">ETHP1_RN</text>
<text x="48.8" y="97">VDD_FLASH</text>
<text x="61.4" y="96.1">24</text>
<text x="202.1" y="100.7">RI</text>
<text x="206.6" y="101.6">24</text>
<text x="206.6" y="99.8">1</text>
<text x="34.4" y="107.2">25</text>
<text x="61.4" y="107.2">26</text>
<text x="177.8" y="107.2">10</text>
<text x="178.6" y="103.5">3</text>
<text x="178.6" y="105.3">4</text>
<text x="182.2" y="104.4">D+</text>
<text x="182.2" y="106.3">D-</text>
<text x="200.3" y="102.6">DCD</text>
<text x="200.4" y="104.4">DTR</text>
<text x="200.5" y="106.3">DSR</text>
<text x="206.6" y="107.2">21</text>
<text x="206.6" y="105.3">22</text>
<text x="206.6" y="103.5">23</text>
<text x="34.4" y="109.1">27</text>
<text x="34.4" y="110.9">29</text>
<text x="34.4" y="112.8">31</text>
<text x="38.9" y="108.1">5V_USB</text>
<text x="38.9" y="110">UART_TXD1</text>
<text x="38.9" y="111.8">UART_RXD1 WIFI_RESET</text>
<text x="38.9" y="113.7">REF_CLKO EPH_LED1_N</text>
<text x="51.5" y="110">PERST_N</text>
<text x="55" y="108.1">GND</text>
<text x="61.4" y="109.1">28</text>
<text x="61.4" y="110.9">30</text>
<text x="61.4" y="112.8">32</text>
<text x="177.8" y="109.1">16</text>
<text x="177.8" y="112.8">25</text>
<text x="178.6" y="110.9">2</text>
<text x="182.2" y="108.1">NC</text>
<text x="182.2" y="110">VPP</text>
<text x="182.2" y="111.8">GND</text>
<text x="182.2" y="113.7">GND</text>
<text x="200.3" y="110">RXD</text>
<text x="200.3" y="108.1">TXD</text>
<text x="200.7" y="113.7">CTS</text>
<text x="200.8" y="111.8">RTS</text>
<text x="206.6" y="112.8">18</text>
<text x="206.6" y="110.9">19</text>
<text x="206.6" y="109.1">20</text>
<text x="34.4" y="114.6">33</text>
<text x="34.4" y="116.5">35</text>
<text x="34.4" y="118.4">37</text>
<text x="38.9" y="115.6">WLED_N</text>
<text x="38.9" y="117.4">SD_D0</text>
<text x="38.9" y="119.3">SD_D1</text>
<text x="48.5" y="115.6">EPH_LED0_N</text>
<text x="52.3" y="117.4">SD_CLK</text>
<text x="53.3" y="119.3">SD_CD</text>
<text x="61.4" y="114.6">34</text>
<text x="61.4" y="116.5">36</text>
<text x="61.4" y="118.4">38</text>
<text x="34.4" y="120.2">39</text>
<text x="34.4" y="122.1">41</text>
<text x="34.4" y="123.9">43</text>
<text x="34.4" y="125.8">45</text>
<text x="38.9" y="121.1">SD_WP</text>
<text x="38.9" y="123">SD_D2</text>
<text x="38.9" y="124.9">PWM_CH1</text>
<text x="50.6" y="124.9">PWM_CH0</text>
<text x="51.8" y="123">SD_CMD</text>
<text x="53.5" y="121.1">SD_D3</text>
<text x="61.4" y="120.2">40</text>
<text x="61.4" y="122.1">42</text>
<text x="61.4" y="123.9">44</text>
<text x="61.4" y="125.8">46</text>
<text x="34.4" y="127.6">47</text>
<text x="38.9" y="126.7">USB_DP</text>
<text x="38.9" y="128.6">USB_DM</text>
<text x="48.9" y="128.6">UART_RXD2</text>
<text x="49" y="126.7">UART_TXD2</text>
<text x="61.4" y="127.6">48</text>
<text x="5.3" y="132.1">C</text>
<text x="290.1" y="132.1">C</text>
<text x="169.1" y="150.9">2</text>
<text x="169.1" y="152.7">4</text>
<text x="169.1" y="154.6">6</text>
<text x="173.2" y="150.9">1</text>
<text x="173.2" y="152.7">3</text>
<text x="173.2" y="154.6">5</text>
<text x="169.1" y="156.5">8</text>
<text x="169.1" y="158.4">10</text>
<text x="169.1" y="160.3">12</text>
<text x="172.4" y="160.3">11</text>
<text x="173.2" y="156.5">7</text>
<text x="173.2" y="158.4">9</text>
<text x="169.1" y="162.1">14</text>
<text x="169.1" y="164">16</text>
<text x="169.1" y="165.8">18</text>
<text x="169.1" y="167.7">20</text>
<text x="172.3" y="162.1">13</text>
<text x="172.3" y="164">15</text>
<text x="172.3" y="165.8">17</text>
<text x="172.3" y="167.7">19</text>
<text x="169.1" y="169.6">22</text>
<text x="169.1" y="171.4">24</text>
<text x="169.1" y="173.3">26</text>
<text x="172.3" y="169.6">21</text>
<text x="172.3" y="171.4">23</text>
<text x="172.3" y="173.3">25</text>
<text x="169.1" y="175.1">28</text>
<text x="169.1" y="177">30</text>
<text x="169.1" y="178.8">32</text>
<text x="172.3" y="175.1">27</text>
<text x="172.3" y="177">29</text>
<text x="172.3" y="178.8">31</text>
<text x="5.3" y="183.7">D</text>
<text x="169.1" y="180.7">34</text>
<text x="169.1" y="182.6">36</text>
<text x="169.1" y="184.4">38</text>
<text x="172.3" y="180.7">33</text>
<text x="172.3" y="182.6">35</text>
<text x="172.3" y="184.4">37</text>
<text x="290.1" y="183.7">D</text>
<text x="169.1" y="186.3">40</text>
<text x="172.3" y="186.3">39</text>
<text x="224.6" y="190.9">Title</text>
<text x="224.6" y="196.5">Size</text>
<text x="233.9" y="196.5">Number</text>
<text x="271.2" y="196.5">Revision</text>
<text x="224.6" y="202.1">Date:</text>
<text x="224.6" y="203.9">File:</text>
<text x="225.5" y="199.3">A3</text>
<text x="233" y="202.1">2018/3/15</text>
<text x="233" y="203.9">E:\硬件设计\..\connect.SchDoc</text>
<text x="261.9" y="202.1">Sheet</text>
<text x="261.9" y="203.9">Drawn By:</text>
<text x="267.4" y="202.1">of</text>
<text x="21.6" y="206.7">1</text>
<text x="57.8" y="206.7">2</text>
<text x="93.8" y="206.7">3</text>
<text x="129.9" y="206.7">4</text>
<text x="165.9" y="206.7">5</text>
<text x="202" y="206.7">6</text>
<text x="238.1" y="206.7">7</text>
<text x="274.2" y="206.7">8</text>
</g>
<g font-size="1.7" fill="#000080">
<text x="140" y="10.6">EARTHENT0</text>
<text x="240.4" y="10.6">EARTHENT1</text>
<text x="167.9" y="12.4">R1</text>
<text x="167.9" y="18">R3</text>
<text x="173.4" y="12.4">660R</text>
<text x="173.4" y="18">660R</text>
<text x="268.4" y="12.4">R2</text>
<text x="268.4" y="18">R4</text>
<text x="274" y="12.4">660R</text>
<text x="274" y="18">660R</text>
<text x="45.6" y="23.4">R5</text>
<text x="49.3" y="23.4">R6</text>
<text x="53" y="23.4">R7</text>
<text x="56.7" y="23.4">R8</text>
<text x="60.5" y="23.4">R9</text>
<text x="64.2" y="23.4">R10</text>
<text x="45.6" y="25.3">10K 10K 10K 10K 10K 10K</text>
<text x="96.2" y="29.1">C1</text>
<text x="140" y="29.1">HR911105A</text>
<text x="196.7" y="29.1">C2</text>
<text x="240.4" y="29.1">HR911105A</text>
<text x="17.1" y="31">U1</text>
<text x="96.2" y="32.9">100nF</text>
<text x="196.7" y="32.9">100nF</text>
<text x="164.1" y="40.3">R19</text>
<text x="170.7" y="40.3">NC</text>
<text x="160.4" y="47.7">100nF</text>
<text x="160.4" y="44">C7</text>
<text x="182.7" y="47.7">10uF</text>
<text x="182.7" y="44">C8</text>
<text x="17.1" y="49.6">TFCard</text>
<text x="151.1" y="70">R20</text>
<text x="156.7" y="70">NC</text>
<text x="180.9" y="68.2">U2</text>
<text x="221.8" y="71.9">R22</text>
<text x="227.4" y="71.9">10K</text>
<text x="37.5" y="73.7">U3A</text>
<text x="67.3" y="75.6">R21</text>
<text x="72.9" y="75.6">0R</text>
<text x="164.1" y="77.5">100nF</text>
<text x="164.1" y="73.7">C9</text>
<text x="169.7" y="77.5">10uF</text>
<text x="169.7" y="73.7">C10</text>
<text x="128.8" y="84.9">U4</text>
<text x="151.1" y="86.8">R23</text>
<text x="156.7" y="86.8">0R</text>
<text x="164.1" y="94.2">100nF</text>
<text x="164.1" y="90.5">C11</text>
<text x="169.7" y="94.2">10uF</text>
<text x="169.7" y="90.5">C12</text>
<text x="37.5" y="99.8">MT7688_DIP</text>
<text x="128.8" y="97.9">Micro USB</text>
<text x="22.7" y="107.2">R24</text>
<text x="28.2" y="107.2">NC</text>
<text x="37.5" y="105.3">U3B</text>
<text x="221.8" y="107.2">R25</text>
<text x="227.4" y="107.2">100R</text>
<text x="166" y="112.8">C13</text>
<text x="221.8" y="109.1">R26</text>
<text x="227.4" y="109.1">100R</text>
<text x="166" y="116.5">10uF</text>
<text x="180.9" y="116.5">CP2104</text>
<text x="215" y="116.3">NC</text>
<text x="215" y="114.5">R27 R28</text>
<text x="218.7" y="116.3">NC</text>
<text x="22.7" y="120.2">R29</text>
<text x="28.2" y="120.2">0R</text>
<text x="37.5" y="131.4">MT7688_DIP</text>
<text x="167.9" y="148.1">P1</text>
<text x="21.4" y="155.4">R30</text>
<text x="62.3" y="155.4">R31</text>
<text x="21.4" y="157.2">10K</text>
<text x="62.3" y="157.2">10K</text>
<text x="27.1" y="164.5">Reload</text>
<text x="68.1" y="164.5">Rst</text>
<text x="33.8" y="187.2">R32</text>
<text x="39.4" y="187.2">660R</text>
<text x="45" y="187.2">PWR</text>
<text x="167.9" y="189.1">Header 20X2</text>
</g>
<g font-size="1.7" fill="#800000">
<text x="51.8" y="14.3">+3.3VP</text>
<text x="92.9" y="16.1">VCC3.3E</text>
<text x="106.5" y="12.4">TD0_P</text>
<text x="106.5" y="14.3">TD0_N</text>
<text x="106.5" y="16.1">RD0_P</text>
<text x="169.7" y="14.3">LINK0</text>
<text x="169.7" y="16.1">LINK0</text>
<text x="179.4" y="13.3">+3.3VP</text>
<text x="193.4" y="16.1">VCC3.3E</text>
<text x="206.9" y="12.4">TD1_P</text>
<text x="206.9" y="14.3">TD1_N</text>
<text x="206.9" y="16.1">RD1_P</text>
<text x="270.3" y="14.3">LINK1</text>
<text x="270.3" y="16.1">LINK1</text>
<text x="279.9" y="13.3">+3.3VP</text>
<text x="106.5" y="21.7">RD0_N</text>
<text x="179.4" y="18.9">+3.3VP</text>
<text x="206.9" y="21.7">RD1_N</text>
<text x="279.9" y="18.9">+3.3VP</text>
<text x="67.3" y="29.1">SDCDN</text>
<text x="67.3" y="31">SDDATA1</text>
<text x="67.3" y="32.9">SDDATA0</text>
<text x="67.3" y="36.6">SDCLK</text>
<text x="67.3" y="40.3">SDCMD</text>
<text x="77" y="39.4">+3.3VP</text>
<text x="157.8" y="38.4">+3.3VP</text>
<text x="179.5" y="38.4">VCC3.3E</text>
<text x="67.3" y="44">SDDATA2</text>
<text x="67.3" y="42.1">SDDATA3</text>
<text x="140" y="71">+3.3VP</text>
<text x="162.6" y="66.3">VIO</text>
<text x="24.5" y="75.6">UART_TXD0</text>
<text x="24.5" y="77.5">UART_RXD0</text>
<text x="67.3" y="77.5">I2S_WS</text>
<text x="78.9" y="76.5">+3.3VP</text>
<text x="235.3" y="72.8">VIO</text>
<text x="26.4" y="83">I2C_SD</text>
<text x="26.4" y="79.3">I2S_SDO</text>
<text x="26.4" y="81.2">4GRst</text>
<text x="67.3" y="83">I2C_SCL</text>
<text x="67.3" y="79.3">I2S_CLK</text>
<text x="67.3" y="81.2">I2S_SDI</text>
<text x="26.4" y="84.9">SPI_CS1</text>
<text x="26.4" y="86.8">SPI_MISO 13</text>
<text x="26.4" y="88.6">SPI_MOSI 15</text>
<text x="67.3" y="84.9">SPI_CLK</text>
<text x="67.3" y="86.8">SPI_CS0</text>
<text x="69.2" y="88.6">RD0_P</text>
<text x="143.7" y="88.6">DM</text>
<text x="26.4" y="92.3">TD0_N</text>
<text x="26.4" y="90.5">RD0_N</text>
<text x="26.4" y="94.2">TD1_N</text>
<text x="69.2" y="90.5">TD0_P</text>
<text x="69.2" y="92.3">TD1_P</text>
<text x="69.2" y="94.2">RD1_P</text>
<text x="143.7" y="90.5">DP</text>
<text x="26.4" y="96.1">RD1_N</text>
<text x="67.3" y="96.1">VDD_FLASH</text>
<text x="160.4" y="103.5">DP</text>
<text x="160.4" y="105.3">DM</text>
<text x="233" y="107.2">UART_RXD0</text>
<text x="12.4" y="108.1">5V_USB</text>
<text x="24.5" y="112.8">REF_CLKO</text>
<text x="26.4" y="109.1">TXD1</text>
<text x="26.4" y="110.9">RXD1</text>
<text x="67.3" y="112.8">LINK1</text>
<text x="67.3" y="110.9">Reload</text>
<text x="67.3" y="109.1">RST</text>
<text x="233" y="109.1">UART_TXD0</text>
<text x="24.5" y="118.4">SDDATA1</text>
<text x="24.5" y="116.5">SDDATA0</text>
<text x="24.5" y="114.6">WLED_N</text>
<text x="67.3" y="118.4">SDCDN</text>
<text x="67.3" y="116.5">SDCLK</text>
<text x="67.3" y="114.6">LINK0</text>
<text x="15.2" y="120.2">SDCDN</text>
<text x="24.5" y="122.1">SDDATA2</text>
<text x="24.5" y="123.9">PWM_CH1</text>
<text x="26.4" y="125.8">USBD_P</text>
<text x="67.3" y="120.2">SDDATA3</text>
<text x="67.3" y="122.1">SDCMD</text>
<text x="67.3" y="125.8">TXD2</text>
<text x="67.3" y="123.9">PWM_CH0</text>
<text x="26.4" y="127.6">USBD_N</text>
<text x="67.3" y="127.6">RXD2</text>
<text x="18.2" y="148.1">+3.3VP</text>
<text x="59.2" y="148.1">+3.3VP</text>
<text x="154.8" y="150">USB02_P</text>
<text x="180.9" y="150">USB02_N</text>
<text x="148.3" y="152.7">5V_USB</text>
<text x="149.3" y="154.6">+3.3VP</text>
<text x="156.7" y="155.5">VDD_FLASH</text>
<text x="158.6" y="161.2">I2C_SCL</text>
<text x="158.6" y="159.3">SPI_CLK</text>
<text x="158.6" y="157.5">SPI_CS0</text>
<text x="179" y="161.2">SPI_CS1</text>
<text x="179" y="159.3">SPI_MISO</text>
<text x="179" y="157.5">SPI_MOSI</text>
<text x="11.5" y="162.1">Reload</text>
<text x="52.4" y="162.1">RST</text>
<text x="158.6" y="166.8">I2S_SDO</text>
<text x="158.6" y="164.9">4GRst</text>
<text x="179" y="163">I2C_SD</text>
<text x="179" y="166.8">I2S_CLK</text>
<text x="179" y="164.9">I2S_SDI</text>
<text x="158.6" y="172.3">REF_CLKO</text>
<text x="158.6" y="168.6">TXD1</text>
<text x="158.6" y="170.5">RXD1</text>
<text x="179" y="168.6">I2S_WS</text>
<text x="158.6" y="176.1">TXD2</text>
<text x="158.6" y="177.9">PWM_CH0</text>
<text x="158.6" y="179.8">SPK_LP</text>
<text x="179" y="176.1">RXD2</text>
<text x="179" y="177.9">PWM_CH1</text>
<text x="179" y="179.8">SPK_RP</text>
<text x="158.6" y="183.5">RST</text>
<text x="158.6" y="185.4">WLED_N</text>
<text x="158.6" y="181.6">SPK_LN</text>
<text x="179" y="181.6">SPK_RN</text>
<text x="180.9" y="185.4">4G_N</text>
<text x="18.9" y="188.1">+3.3VP</text>
</g>
</svg>
